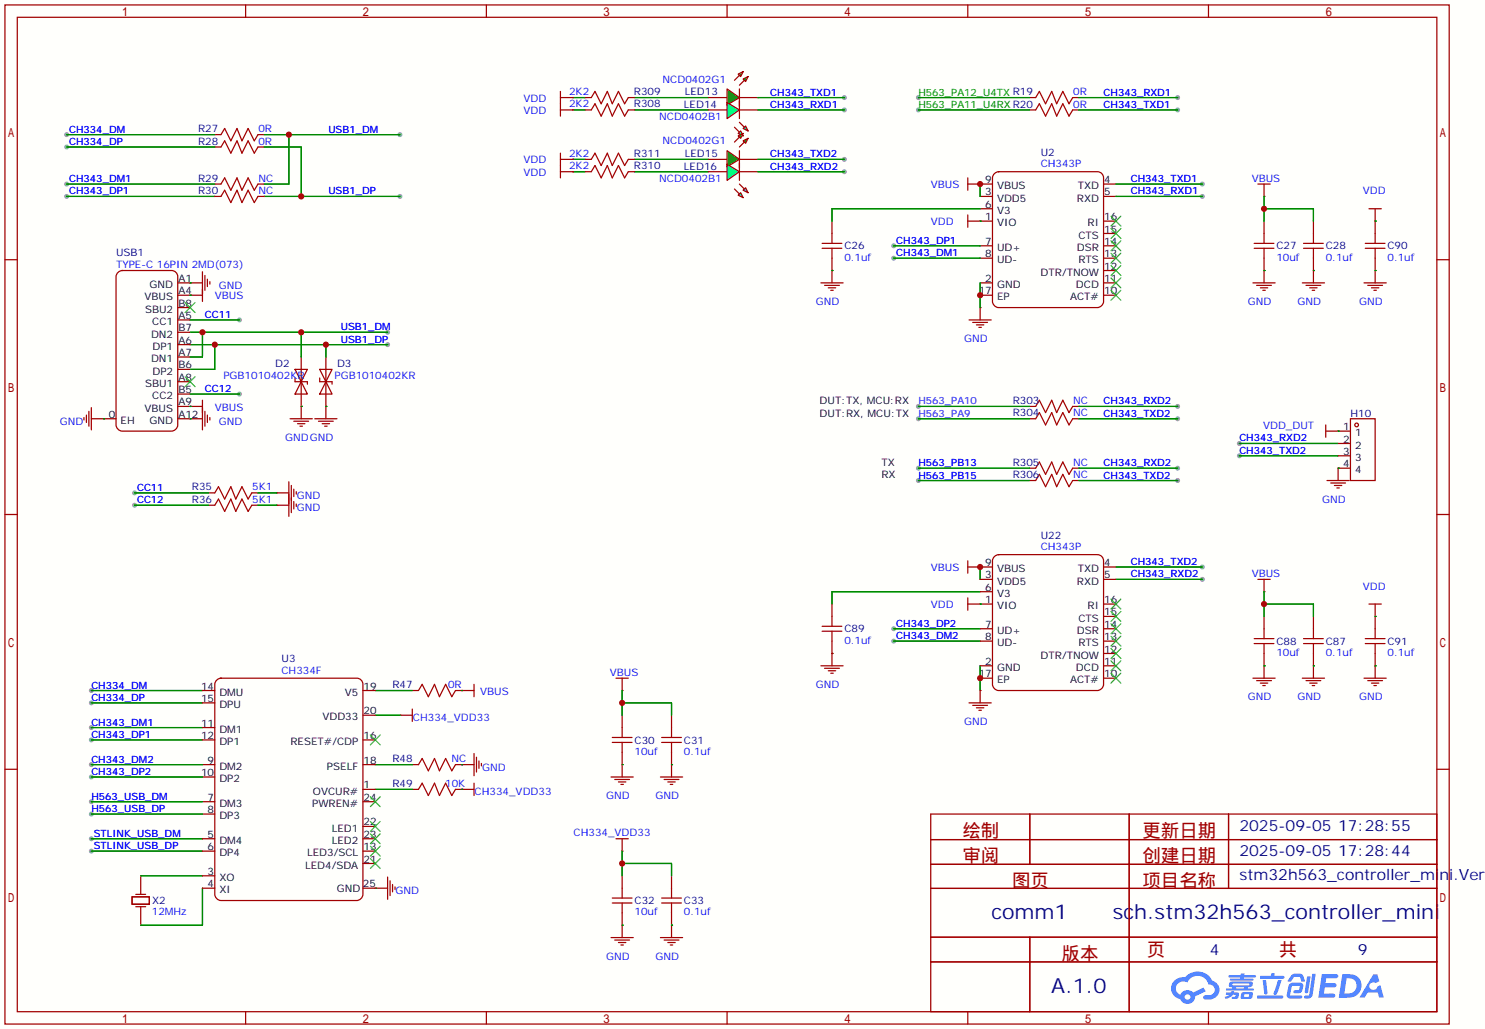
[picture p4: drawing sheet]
<svg xmlns="http://www.w3.org/2000/svg" width="306mm" height="212mm" viewBox="0 0 306 212" stroke-linecap="round" stroke-linejoin="round" font-family="sans-serif">
<path d="M0 0h305.6v211.6h-305.6z" fill="#fffffc"/>
<g fill="#999">
<circle cx="49.3" cy="65.8" r=".51"/>
<circle cx="49.3" cy="81" r=".51"/>
<circle cx="79.8" cy="70.9" r=".51"/>
<circle cx="79.8" cy="68.3" r=".51"/>
<circle cx="27.7" cy="103.9" r=".51"/>
<circle cx="27.7" cy="101.3" r=".51"/>
<circle cx="82.3" cy="40.4" r=".51"/>
<circle cx="82.3" cy="27.7" r=".51"/>
<circle cx="13.7" cy="37.8" r=".51"/>
<circle cx="13.7" cy="40.4" r=".51"/>
<circle cx="18.8" cy="142" r=".51"/>
<circle cx="18.8" cy="144.5" r=".51"/>
<circle cx="13.7" cy="27.7" r=".51"/>
<circle cx="13.7" cy="30.2" r=".51"/>
<circle cx="18.8" cy="149.6" r=".51"/>
<circle cx="18.8" cy="152.1" r=".51"/>
<circle cx="18.8" cy="175" r=".51"/>
<circle cx="18.8" cy="172.5" r=".51"/>
<circle cx="18.8" cy="164.8" r=".51"/>
<circle cx="18.8" cy="167.4" r=".51"/>
<circle cx="18.8" cy="157.2" r=".51"/>
<circle cx="18.8" cy="159.8" r=".51"/>
<circle cx="242.3" cy="20.1" r=".51"/>
<circle cx="242.3" cy="22.6" r=".51"/>
<circle cx="247.4" cy="40.4" r=".51"/>
<circle cx="247.4" cy="37.8" r=".51"/>
<circle cx="183.9" cy="53.1" r=".51"/>
<circle cx="183.9" cy="50.5" r=".51"/>
<circle cx="189" cy="20.1" r=".51"/>
<circle cx="189" cy="22.6" r=".51"/>
<circle cx="189" cy="83.6" r=".51"/>
<circle cx="189" cy="86.1" r=".51"/>
<circle cx="189" cy="96.3" r=".51"/>
<circle cx="189" cy="98.8" r=".51"/>
<circle cx="242.3" cy="83.6" r=".51"/>
<circle cx="242.3" cy="86.1" r=".51"/>
<circle cx="242.3" cy="96.3" r=".51"/>
<circle cx="242.3" cy="98.8" r=".51"/>
<circle cx="247.4" cy="119.1" r=".51"/>
<circle cx="247.4" cy="116.6" r=".51"/>
<circle cx="183.9" cy="131.8" r=".51"/>
<circle cx="183.9" cy="129.3" r=".51"/>
<circle cx="255" cy="91.2" r=".51"/>
<circle cx="255" cy="93.7" r=".51"/>
<circle cx="173.7" cy="22.6" r=".51"/>
<circle cx="173.7" cy="20.1" r=".51"/>
<circle cx="173.7" cy="35.3" r=".51"/>
<circle cx="173.7" cy="32.8" r=".51"/>
</g>
<g fill="none" stroke="#a10000" stroke-width=".25">
<path d="M1 1h297.2v209.6h-297.2zM3.6 3.6h292.1v204.4h-292.1zM50.5 1v2.6M100.1 1v2.6M149.6 1v2.6M199.1 1v2.6M248.7 1v2.6M1 53.4h2.6M295.7 53.4h2.5M1 105.8h2.6M295.7 105.8h2.5M1 158.2h2.6"/>
<path d="M295.7 158.2h2.5M50.5 208v2.6M100.1 208v2.6M149.6 208v2.6M199.1 208v2.6M248.7 208v2.6"/>
</g>
<g fill="#5487ff">
<path d="M272 200.3h2.7a.48 .48 0 0 1 .7 .4 .48 .48 0 0 1-.7 .4h-1.8l-.2 1.1h1.9a.43 .43 0 0 1 .4 .4 .43 .43 0 0 1-.5 .4h-1.9l-.2 1.3h1.7a.45 .45 0 0 1 .6 .2 .45 .45 0 0 1-.2 .6h-3.2z"/>
<path d="M282.6 200.3h.8l.4 1.5-.7 .3a.84 .84 0 0 0-1.2 .3 .84 .84 0 0 0 .3 1.1 .84 .84 0 0 0 1.1-.4l.1-.2 .6-.3 .7 2.5h-.9l-.3-1h-2.1l-.6 1h-1.1z"/>
<path d="M269 200.8h.7l-.5 3.1a.36 .36 0 0 1-.4 .3 .36 .36 0 0 1-.3-.3z"/>
<path d="M270 200.2h.7l-.6 4.3a1.13 1.13 0 0 1-1.8 .6l.2-.4h.8l.1-.2z"/>
<path d="M265.7 200.6l.6-.4h1a.77 .77 0 0 1 .9 .5l.3 1-.2 .2h-.5l-.3-.9-.2-.2-1 .1-.7 1-.6-.1v-.2z"/>
<path d="M265.3 202.4l.5-.3h1.7a.81 .81 0 0 1 .7 .5 .81 .81 0 0 1-.2 .8 .81 .81 0 0 1-.9 .8h-.7a.32 .32 0 0 1-.3-.3 .32 .32 0 0 1 .4-.3h.8l.2-.9-1.7 .1-.3 1.8 2.2 .1a.32 .32 0 0 1 .3 .4 .32 .32 0 0 1-.4 .2h-2.3l-.4-.3-.1-.5z"/>
<path d="M258.7 204.7h5a.33 .33 0 0 1 .4 .3 .33 .33 0 0 1-.4 .3h-4.9l-.1-.1z"/>
<path d="M263 201.5h.7l-.6 2a.98 .98 0 0 1-.8 1.1l-.2-.3z"/>
<path d="M259.8 201.6h.7l.3 2.5a.34 .34 0 0 1-.3 .4 .34 .34 0 0 1-.4-.3z"/>
<path d="M259.3 200.7h2.2l.2-.6h.6l-.1 .6h1.8a.32 .32 0 0 1 .3 .3 .32 .32 0 0 1-.4 .3h-4.5l-.1-.2z"/>
<path d="M252.3 204.1h.9l.1-.3h.7l-.1 .3h.9a.82 .82 0 0 1-.6 1.3h-.7v-.4l.7-.2v-.2l-.5-.1-.4 .5-1.1 .4-.2-.4 1-.5h-.8z"/>
<path d="M252.9 200.5h2.4l.1-.3h.7l-.1 .3h2.2l.3 .3-.3 .2h-2.2l-.1 .2h1.8l.2 .3-.2 .1h-4.5l-.1-.1v-.3h2l.1-.2h-2.3l-.1-.2z"/>
<path d="M276.2 200.3l-.7 4.9h1.6a2.5 2.5 0 0 0 3.1-2.5 2.5 2.5 0 0 0-3.1-2.4zM277.1 201.1a1.61 1.61 0 0 1 2 1.5 1.61 1.61 0 0 1-1.8 1.7h-.7z"/>
<path d="M253 202a.55 .55 0 0 0-.2 .8 .55 .55 0 0 0 .7 .2l.1 .3h-1.3v.3l5.5 .1 .2-.2-.2-.2h-1.2l.2-.3a.7 .7 0 0 0 .9-.3 .7 .7 0 0 0-.1-.8l-4.1-.1zM253.6 202.3l3.3-.1 .2 .1-.2 .3h-3.2zM254.3 203h1.7l-.1 .3h-1.5z"/>
<path d="M255.5 204.2a1.05 1.05 0 0 0-.1 1.2 2.91 2.91 0 0 0 2.2-.2 .98 .98 0 0 0 0-1.2h-1.6zM256.1 204.5l.8-.1 .1 .1v.3l-.2 .2-.8-.1z"/>
<path d="M241.7 201.6a2.23 2.23 0 0 0-.6 2.3 2.23 2.23 0 0 0 1.8 1.6 1.58 1.58 0 0 0 1.7 .9 1.58 1.58 0 0 0 1.3-1.5l2.2-1.1-.5-.7-2.1 1a1.65 1.65 0 0 0-2.6 .4 1.45 1.45 0 0 1-.8-1.9 1.45 1.45 0 0 1 2-.7l.2 .1a2.3 2.3 0 0 1 2.3-1.3 2.3 2.3 0 0 1 2.1 1.7 1.12 1.12 0 0 1 1.3 1 1.12 1.12 0 0 1-1.2 1.2h-.7a.45 .45 0 0 0-.5 .4 .45 .45 0 0 0 .4 .5 2.21 2.21 0 0 0 2.2-.5 2.21 2.21 0 0 0 .5-2.3 2.13 2.13 0 0 0-1.3-1.1 3.3 3.3 0 0 0-5.5-.7l-1.2 .1zM243.8 205a.57 .57 0 0 1 1.1 0 .57 .57 0 0 1-1.1 0z"/>
</g>
<g fill="none" stroke="#a10000" stroke-width=".25">
<path d="M152.1 18.3v3.5M44.2 37.8h1.3l.7-1.2 1.3 2.5 1.3-2.5 1 2.5 1.3-2.5 1.2 2.5 .8-1.3h1.3M44.2 27.7h1.3l.7-1.3 1.3 2.6 1.3-2.6 1 2.6 1.3-2.6 1.2 2.6 .8-1.3h1.3M44.2 30.2h1.3l.7-1.2 1.3 2.5 1.3-2.5 1 2.5 1.3-2.5 1.2 2.5 .8-1.3h1.3M145.8 20.1h3.8M152.1 20.1h3.9M199.1 37.8h5.1M199.1 36.6v2.5M201.7 37.8h.1M204.5 35.8l.3-.2 .7-.3h20.3a1.27 1.27 0 0 1 1.3 1.3v25.4a1.35 1.35 0 0 1-1.3 1.2h-20.3a1.35 1.35 0 0 1-1.3-1.2v-25.4zM211.8 22.6h1.3l.8-1.3 1.2 2.6 1.3-2.6 1 2.6 1.3-2.6 1.3 2.6 .7-1.3h1.3M211.8 20.1h1.3l.8-1.3 1.2 2.5 1.3-2.5 1 2.5 1.3-2.5 1.3 2.5 .7-1.2h1.3"/>
<path d="M227.1 37.8h2.5M258.8 37.8h2.6M260.1 37.8v2.6M24.2 56.1l.3-.2 .6-.3h10.2a1.27 1.27 0 0 1 1.3 1.3v30.5a1.35 1.35 0 0 1-1.3 1.2h-10.2a1.35 1.35 0 0 1-1.2-1.2v-30.5zM36.6 58.2h5.1M39.1 58.2h.1M41.7 55.9v6.1M42.2 56.6v3.1M42.7 57.4v1.5M43.2 57.9v.5M44.2 40.4h1.3l.7-1.3 1.3 2.6 1.3-2.6 1 2.6 1.3-2.6 1.2 2.6 .8-1.3h1.3M168.9 58.2h4.6"/>
<path d="M169.2 51.1h4M169.2 50h4M169.7 58.7h3M170.4 59.2h1.6M170.9 59.7h.5M171.2 55.6h.1M171.2 45.5v4.5M171.2 51.1v7.1M201.7 58.2h2.5M201.7 40.4h2.5M201.7 50.5h2.5M201.7 53.1h2.5"/>
<path d="M201.7 45.5h2.5M201.7 42.9h2.5M227.1 58.2h2.5M227.1 40.4h2.5M227.1 50.5h2.5M227.1 53.1h2.5M227.1 55.6h2.5M227.1 48h2.5M227.1 45.5h2.5M257.8 58.2h4.6M258.1 51.1h4M258.1 50h4"/>
<path d="M258.6 58.7h3M259.3 59.2h1.6M259.8 59.7h.5M260.1 40.4h.1M260.1 55.6h.1M260.1 45.5v4.5M260.1 51.1v7.1M268 58.2h4.5M268.2 51.1h4.1M268.2 50h4.1M268.7 58.7h3.1M269.5 59.2h1.5"/>
<path d="M270 59.7h.5M270.3 55.6h.1M270.3 45.5v4.5M270.3 51.1v7.1M36.6 60.7h5.1M36.6 65.8h2.5M36.6 78.5h2.5M36.6 75.9h2.5M36.6 73.4h2.5M36.6 70.9h2.5M36.6 68.3h2.5M36.6 63.2h2.5"/>
<path d="M39.1 60.7h.1M60.7 75.9h2.5l-1.2 2.6zM60.7 77.7v.8h2.5v.5M62 78.5l1.2 2.5h-2.5zM62 73.4v12.7M65.8 75.9h2.5l-1.2 2.6zM65.8 77.7v.8h2.5v.5M67.1 78.5l1.2 2.5h-2.5zM67.1 73.4v12.7M199.4 65.8h4.6M200.2 66.3h3M200.9 66.8h1.5"/>
<path d="M201.4 67.3h.5M201.7 63.2h.1M201.7 60.7h2.5M201.7 63.2v2.6M227.1 60.7h2.5M17.3 85.9v.5M17.8 85.3v1.6M18.3 84.6v3M18.8 86.1h5.1M18.8 83.8v4.6M21.3 86.1h.1M36.6 86.1h5.1"/>
<path d="M36.6 83.6h5.1M36.6 81h2.5M39.1 86.1h.1M39.1 83.6h.1M41.7 82.3v6.1M42.2 84.6v3M42.7 85.3v1.6M43.2 85.9v.5M59.4 99.1v7.1M59.7 86.1h4.6M59.9 99.8v5.6M60.5 86.6h3"/>
<path d="M61.2 87.1h1.5M61.7 87.6h.5M62 83.6h.1M64.8 86.1h4.5M65.5 86.6h3.1M66.3 87.1h1.5M66.8 87.6h.5M67.1 83.6h.1M211.8 86.1h1.3l.8-1.3 1.2 2.6 1.3-2.6 1 2.6 1.3-2.6 1.3 2.6 .7-1.3h1.3M211.8 83.6h1.3l.8-1.3 1.2 2.5 1.3-2.5 1 2.5 1.3-2.5 1.3 2.5 .7-1.2h1.3M211.8 96.3h1.3l.8-1.3 1.2 2.5 1.3-2.5 1 2.5 1.3-2.5 1.3 2.5 .7-1.2h1.3M211.8 98.8h1.3l.8-1.3 1.2 2.6 1.3-2.6 1 2.6 1.3-2.6 1.3 2.6 .7-1.3h1.3"/>
<path d="M272.8 88.6h2.5M272.8 87.4v2.5M273 98.8h4.6M273.8 99.3h3.1M274.6 99.8h1.5M275.3 96.3h.1M275.3 88.6h.1M275.3 96.3v2.5M42.9 103.9h1.3l.8-1.3 1.2 2.6 1.3-2.6 1 2.6 1.3-2.6 1.3 2.6 .7-1.3h1.3M42.9 101.3h1.3l.8-1.2 1.2 2.5 1.3-2.5 1 2.5 1.3-2.5 1.3 2.5 .7-1.3h1.3M56.9 103.9h.1M56.9 101.3h.1"/>
<path d="M56.9 103.9h2.5M56.9 101.3h2.5M60.5 100.6v1.5M60.5 103.1v1.5M61 101.1v.5M61 103.6v.5M199.1 115.3v2.6M199.1 116.6h5.1M201.7 116.6h.1M201.7 119.1h2.5M204.5 114.6l.3-.3 .7-.3h20.3a1.27 1.27 0 0 1 1.3 1.3v25.4a1.35 1.35 0 0 1-1.3 1.3h-20.3a1.35 1.35 0 0 1-1.3-1.3v-25.4zM227.1 119.1h2.5"/>
<path d="M227.1 116.6h2.5M258.8 119.1h2.6M260.1 119.1v2.6M275.1 100.3h.5M44.5 140l.3-.3 .7-.3h27.9a1.27 1.27 0 0 1 1.3 1.3v43.2a1.35 1.35 0 0 1-1.3 1.3h-27.9a1.35 1.35 0 0 1-1.3-1.3v-43.2zM126.7 139.4h2.6M128 139.4v2.6M168.9 136.9h4.6M169.2 129.8h4M169.2 128.8h4M169.7 137.4h3M170.4 137.9h1.6"/>
<path d="M170.9 138.4h.5M171.2 134.4h.1M171.2 124.2v4.6M171.2 129.8v7.1M201.7 139.4h2.5M201.7 129.3h2.5M201.7 131.8h2.5M201.7 136.9h2.5M201.7 124.2h2.5M201.7 121.7h2.5M227.1 139.4h2.5M227.1 129.3h2.5"/>
<path d="M227.1 131.8h2.5M227.1 136.9h2.5M227.1 134.4h2.5M227.1 126.7h2.5M227.1 124.2h2.5M257.8 139.4h4.6M258.1 132.3h4M258.1 131.3h4M258.6 140h3M260.1 121.7h.1M260.1 136.9h.1M260.1 126.7v4.6"/>
<path d="M260.1 132.3v7.1M268 139.4h4.5M268.2 132.3h4.1M268.2 131.3h4.1M268.7 140h3.1M270.3 136.9h.1M270.3 126.7v4.6M270.3 132.3v7.1M41.7 142h2.5M41.7 159.8h2.5M41.7 157.2h2.5M41.7 144.5h2.5"/>
<path d="M41.7 149.6h2.5M41.7 152.1h2.5M74.7 142h2.5M74.7 147.1h2.5M74.7 157.2h2.5M74.7 152.1h2.5M82.3 147.1h.1M82.3 147.1h2.5M84.8 142h1.3l.8-1.3 1.2 2.6 1.3-2.6 1 2.6 1.3-2.6 1.3 2.6 .7-1.3h3.8M84.8 145.8v2.5M84.8 157.2h1.3l.8-1.2 1.2 2.5 1.3-2.5 1 2.5 1.3-2.5 1.3 2.5 .7-1.3h3.8M95 142h.1"/>
<path d="M95 157.2h.1M97.5 140.7v2.6M97.5 154.9v4.6M98 155.7v3.1M98.6 156.5v1.5M99.1 157v.5M125.7 159.8h4.6M126 152.7h4M126 151.6h4M128 157.2h.1M128 142h.1M128 147.1v4.5"/>
<path d="M128 152.7v7.1M135.9 159.8h4.6M136.1 152.7h4.1M136.1 151.6h4.1M138.2 157.2h.1M138.2 147.1v4.5M138.2 152.7v7.1M199.4 144.5h4.6M200.2 145h3M200.9 145.5h1.5M201.4 146.1h.5M201.7 142h.1"/>
<path d="M201.7 142v2.5M259.3 140.5h1.6M259.8 141h.5M269.5 140.5h1.5M270 141h.5M41.7 167.4h2.5M41.7 172.5h2.5M41.7 175h2.5M41.7 164.8h2.5M74.7 172.5h2.5M74.7 162.3h2.5M74.7 175h2.5"/>
<path d="M74.7 164.8h2.5M74.7 177.5h2.5M74.7 169.9h2.5M84.8 162.3h1.3l.8-1.3 1.2 2.6 1.3-2.6 1 2.6 1.3-2.6 1.3 2.6 .7-1.3h3.8M95 162.3h.1M97.5 161v2.6M126.5 160.3h3M126.7 172.5h2.6M127.3 160.8h1.5M127.8 161.3h.5M128 175h.1M128 172.5v2.5"/>
<path d="M136.7 160.3h3M137.4 160.8h1.5M137.9 161.3h.5M191.5 167.4h104.2v40.6h-104.2zM191.5 172.6h104.2M191.5 177.7h104.2M211.9 167.4v10.3M232.3 167.4v40.6M252.8 167.4v15.3M27.2 184.4h3.5v1.5h-3.5zM27.9 183.9h2.1M27.9 186.4h2.1"/>
<path d="M29 180.1v3.8M29 186.4v3.8M41.7 182.6h2.5M41.7 180.1h2.5M74.7 182.6h5.1M77.2 182.6h.1M79.8 180.3v4.6M80.3 181.1v3.1M80.8 181.9v1.5M81.3 182.4v.5M125.7 192.8h4.6M126 185.7h4"/>
<path d="M126 184.7h4M126.5 193.3h3M127.3 193.8h1.5M127.8 194.3h.5M128 190.2h.1M128 180.1v4.6M128 185.7v7.1M135.9 192.8h4.6M136.1 185.7h4.1M136.1 184.7h4.1M136.7 193.3h3M137.4 193.8h1.5"/>
<path d="M137.9 194.3h.5M138.2 190.2h.1M138.2 180.1v4.6M138.2 185.7v7.1M191.5 182.7h104.2M191.5 192.7h104.2M191.5 197.8h104.2M211.9 192.7v15.3"/>
</g>
<g fill="none" stroke="#008700" stroke-width=".25">
<path d="M13.7 30.2h30.5M13.7 27.7h30.5M13.7 37.8h30.5M54.4 30.2h7.6v10.2M54.4 27.7h27.9M59.4 27.7v10.1h-5M117.9 20.1h2.5M117.9 22.6h2.5M130.6 20.1h15.2M130.6 22.6h15.2M189 20.1h22.8M189 22.6h22.8"/>
<path d="M201.7 37.8v2.6M222 20.1h20.3M222 22.6h20.3M229.6 37.8h17.8M13.7 40.4h30.5M39.1 58.2h.1M54.4 40.4h27.9M171.2 55.6h.1M183.9 53.1h17.8M183.9 50.5h17.8M201.7 42.9h-30.5v2.6M201.7 58.2v5"/>
<path d="M229.6 40.4h17.8M260.1 55.6h.1M260.1 40.4v5.1M260.1 42.9h10.2v2.6M270.3 55.6h.1M39.1 60.7h.1M39.1 65.8h10.2M39.1 70.9h40.7M39.1 68.3h40.7M41.7 68.3v5.1h-2.6M44.2 70.9v5h-5.1M62 68.3v5.1"/>
<path d="M67.1 70.9v2.5M21.3 86.1h.1M39.1 86.1h.1M39.1 83.6h.1M39.1 81h10.2M62 83.6h.1M67.1 83.6h.1M189 83.6h22.8M189 86.1h22.8M189 96.3h22.8M189 98.8h22.8M222 83.6h20.3"/>
<path d="M222 86.1h20.3M222 96.3h20.3M222 98.8h20.3M255 91.2h20.3M255 93.7h20.3M27.7 103.9h15.2M27.7 101.3h15.2M53.1 103.9h3.8M53.1 101.3h3.8M201.7 116.6v2.5M229.6 119.1h17.8M229.6 116.6h17.8"/>
<path d="M171.2 134.4h.1M183.9 131.8h17.8M183.9 129.3h17.8M201.7 136.9v5.1M201.7 121.7h-30.5v2.5M260.1 136.9h.1M260.1 121.7v5M260.1 124.2h10.2v2.5M270.3 136.9h.1M18.8 142h22.9M18.8 144.5h22.9M18.8 157.2h22.9"/>
<path d="M18.8 149.6h22.9M18.8 152.1h22.9M18.8 159.8h22.9M77.2 142h7.6M77.2 147.1h5.1M77.2 157.2h7.6M95 142h.1M95 157.2h.1M128 157.2h.1M128 144.5h10.2v2.6M128 142v5.1M138.2 157.2h.1"/>
<path d="M18.8 175h22.9M18.8 172.5h22.9M18.8 164.8h22.9M18.8 167.4h22.9M77.2 162.3h7.6M95 162.3h.1M128 175v5.1M128 177.5h10.2v2.6M29 180.1h12.7M41.7 182.6v7.6h-12.7M77.2 182.6h.1M128 190.2h.1"/>
<path d="M138.2 190.2h.1"/>
</g>
<g fill="none" stroke="#3c3" stroke-width=".25">
<path d="M228.6 59.7l2 2M228.6 57.2l2 2M228.6 54.6l2 2M228.6 52.1l2 2M228.6 49.5l2 2.1M228.6 47l2 2M228.6 44.4l2 2.1M230.6 59.7l-2 2M230.6 57.2l-2 2M230.6 54.6l-2 2M230.6 52.1l-2 2M230.6 49.5l-2 2.1"/>
<path d="M230.6 47l-2 2M230.6 44.4l-2 2.1M38.1 77.5l2 2M38.1 62.2l2 2.1M40.1 77.5l-2 2M40.1 62.2l-2 2.1M228.6 138.4l2 2.1M228.6 135.9l2 2M228.6 133.4l2 2M228.6 130.8l2 2M228.6 128.3l2 2M228.6 125.7l2 2.1"/>
<path d="M228.6 123.2l2 2M230.6 138.4l-2 2.1M230.6 135.9l-2 2M230.6 133.4l-2 2M230.6 130.8l-2 2M230.6 128.3l-2 2M230.6 125.7l-2 2.1M230.6 123.2l-2 2M76.2 151.1l2 2.1M78.2 151.1l-2 2.1M76.2 174l2 2M76.2 176.5l2 2.1"/>
<path d="M76.2 171.5l2 2M76.2 168.9l2 2M76.2 163.8l2 2.1M78.2 174l-2 2M78.2 176.5l-2 2.1M78.2 171.5l-2 2M78.2 168.9l-2 2M78.2 163.8l-2 2.1"/>
</g>
<g fill="#0f0" stroke="#a10000" stroke-width=".25">
<path d="M149.6 18.3l2.5 1.8-2.5 1.5z"/>
<path d="M151.9 15.2l1-.5-.5 1z"/>
<path d="M152.9 16.3l1-.6-.5 1.1z"/>
</g>
<path d="M152.1 15.5l-1 1M153.2 16.5l-1.1 1M145.8 22.6h3.8M152.1 22.6h3.9M152.1 20.8v3.6" fill="none" stroke="#a10000" stroke-width=".25"/>
<g fill="#0ff" stroke="#a10000" stroke-width=".25">
<path d="M149.6 21.1l2.5 1.5-2.5 1.8z"/>
<path d="M151.9 27.4l.5-.5 .5 1z"/>
<path d="M152.9 26.4l.5-.5 .5 1z"/>
</g>
<path d="M120.4 22.6h1.3l.7-1.3 1.3 2.6 1.3-2.6 1 2.6 1.3-2.6 1.2 2.6 .8-1.3h1.3M120.4 20.1h1.3l.7-1.3 1.3 2.5 1.3-2.5 1 2.5 1.3-2.5 1.2 2.5 .8-1.2h1.3M145.8 32.8h3.8M151.1 26.2l1 1M152.1 25.1l1.1 1.1M152.1 32.8h3.9M152.1 31v3.5" fill="none" stroke="#a10000" stroke-width=".25"/>
<path d="M117.9 35.3h2.5M117.9 32.8h2.5M130.6 35.3h15.2M130.6 32.8h15.2M156 22.6h17.7M156 20.1h17.7" fill="none" stroke="#008700" stroke-width=".25"/>
<g fill="#0f0" stroke="#a10000" stroke-width=".25">
<path d="M149.6 31l2.5 1.8-2.5 1.5z"/>
<path d="M151.9 27.9l1-.5-.5 1z"/>
<path d="M152.9 29l1-.6-.5 1.1z"/>
</g>
<path d="M145.8 35.3h3.8M152.1 28.2l-1 1M152.1 35.3h3.9M152.1 33.5v3.6M153.2 29.2l-1.1 1" fill="none" stroke="#a10000" stroke-width=".25"/>
<g fill="#0ff" stroke="#a10000" stroke-width=".25">
<path d="M149.6 33.8l2.5 1.5-2.5 1.8z"/>
<path d="M151.9 40.1l.5-.5 .5 1z"/>
<path d="M152.9 39.1l.5-.5 .5 1z"/>
</g>
<g fill="none" stroke="#a10000" stroke-width=".25">
<path d="M115.3 18.8v5.1M115.3 35.3h2.6M115.3 32.8h2.6M115.3 20.1h2.6M115.3 31.5v5.1M115.3 22.6h2.6M117.9 20.1h.1M117.9 22.6h.1M117.9 32.8h.1M117.9 35.3h.1M120.4 35.3h1.3l.7-1.3 1.3 2.6 1.3-2.6 1 2.6 1.3-2.6 1.2 2.6 .8-1.3h1.3M120.4 32.8h1.3l.7-1.3 1.3 2.5 1.3-2.5 1 2.5 1.3-2.5 1.2 2.5 .8-1.2h1.3"/>
<path d="M151.1 38.9l1 1M152.1 37.8l1.1 1.1M199.1 45.5h2.6M199.1 44.2v2.5M201.7 45.5h.1M280.7 58.2h4.5M280.9 51.1h4.1M280.9 50h4.1M281.4 58.7h3.1M281.7 42.9h2.5M282.2 59.2h1.5M282.7 59.7h.5"/>
<path d="M283 55.6h.1M283 45.5h.1M283 42.9v7.1M283 51.1v7.1M275.3 88.6h2.6M275.3 91.2h2.6M275.3 93.7h2.6M275.3 96.3h2.6M277.9 86.1h5.1v12.7h-5.1zM199.1 122.9v2.6M199.1 124.2h2.6M201.7 124.2h.1"/>
<path d="M280.7 139.4h4.5M280.9 132.3h4.1M280.9 131.3h4.1M281.4 140h3.1M281.7 124.2h2.5M283 136.9h.1M283 126.7h.1M283 124.2v7.1M283 132.3v7.1M282.2 140.5h1.5M282.7 141h.5"/>
<circle cx="279.1" cy="87.4" r=".38"/>
</g>
<path d="M156 35.3h17.7M156 32.8h17.7M201.7 45.5h.1M283 55.6h.1M283 45.5h.1M275.3 96.3h.1M275.3 88.6h.1M201.7 124.2h.1M283 136.9h.1M283 126.7h.1" fill="none" stroke="#008700" stroke-width=".25"/>
<g fill="#c00">
<circle cx="67.1" cy="70.9" r=".63"/>
<circle cx="44.2" cy="70.9" r=".63"/>
<circle cx="62" cy="68.3" r=".63"/>
<circle cx="41.7" cy="68.3" r=".63"/>
<circle cx="62" cy="40.4" r=".63"/>
<circle cx="59.4" cy="27.7" r=".63"/>
<circle cx="260.1" cy="42.9" r=".63"/>
<circle cx="128" cy="144.5" r=".63"/>
<circle cx="128" cy="177.5" r=".63"/>
<circle cx="201.7" cy="60.7" r=".63"/>
<circle cx="201.7" cy="37.8" r=".63"/>
<circle cx="260.1" cy="124.2" r=".63"/>
<circle cx="201.7" cy="139.4" r=".63"/>
<circle cx="201.7" cy="116.6" r=".63"/>
</g>
<g font-size="4.2" fill="#000080">
<text x="204" y="189">comm1</text>
<text x="229" y="189">sch.stm32h563_controller_mini</text>
<text x="216.3" y="204.2">A.1.0</text>
</g>
<g font-size="3.8" fill="#a00000">
<text x="198" y="172.2">绘制</text>
<text x="235.1" y="172.2">更新日期</text>
<text x="198" y="177.3">审阅</text>
<text x="235.1" y="177.3">创建日期</text>
<text x="208.2" y="182.4">图页</text>
<text x="235.1" y="182.4">项目名称</text>
<text x="218.4" y="197.4">版本</text>
<text x="236" y="196.6">页</text>
<text x="263.1" y="196.6">共</text>
</g>
<g font-size="3.2" fill="#000080">
<text x="255" y="170.9">2025-09-05</text>
<text x="275.3" y="170.9">17:28:55</text>
<text x="255" y="176">2025-09-05</text>
<text x="275.3" y="176">17:28:44</text>
<text x="255" y="181">stm32h563_controller_mini.Ver.</text>
<text x="248.9" y="196.3">4</text>
<text x="279.4" y="196.3">9</text>
</g>
<g font-size="2.1" fill="#00f">
<text x="136.3" y="17">NCD0402G1</text>
<text x="107.7" y="20.9">VDD</text>
<text x="107.7" y="23.5">VDD</text>
<text x="117.1" y="22.1">2K2</text>
<text x="117.1" y="19.5">2K2</text>
<text x="158.5" y="22.2">CH343_RXD1</text>
<text x="158.5" y="19.7">CH343_TXD1</text>
<text x="220.8" y="22.1">0R</text>
<text x="220.8" y="19.6">0R</text>
<text x="227.1" y="19.7">CH343_RXD1</text>
<text x="227.1" y="22.2">CH343_TXD1</text>
<text x="14.2" y="27.3">CH334_DM</text>
<text x="14.2" y="29.8">CH334_DP</text>
<text x="53.2" y="27.2">0R</text>
<text x="53.2" y="29.7">0R</text>
<text x="67.6" y="27.3">USB1_DM</text>
<text x="135.6" y="24.7">NCD0402B1</text>
<text x="136.3" y="29.7">NCD0402G1</text>
<text x="107.7" y="33.6">VDD</text>
<text x="117.1" y="34.8">2K2</text>
<text x="117.1" y="32.2">2K2</text>
<text x="158.5" y="34.9">CH343_RXD2</text>
<text x="158.5" y="32.4">CH343_TXD2</text>
<text x="214.1" y="34.3">CH343P</text>
<text x="14.2" y="37.4">CH343_DM1</text>
<text x="14.2" y="40">CH343_DP1</text>
<text x="53.2" y="37.3">NC</text>
<text x="53.2" y="39.9">NC</text>
<text x="67.6" y="40">USB1_DP</text>
<text x="107.7" y="36.2">VDD</text>
<text x="135.6" y="37.4">NCD0402B1</text>
<text x="191.5" y="38.7">VBUS</text>
<text x="232.7" y="40">CH343_RXD1</text>
<text x="232.7" y="37.4">CH343_TXD1</text>
<text x="257.6" y="37.4">VBUS</text>
<text x="280.4" y="40">VDD</text>
<text x="191.5" y="46.3">VDD</text>
<text x="173.7" y="53.6">0.1uf</text>
<text x="184.4" y="52.7">CH343_DM1</text>
<text x="184.4" y="50.1">CH343_DP1</text>
<text x="262.6" y="53.6">10uf</text>
<text x="272.8" y="53.6">0.1uf</text>
<text x="285.5" y="53.6">0.1uf</text>
<text x="23.9" y="55.2">TYPE-C 16PIN 2MD(073)</text>
<text x="45.1" y="59.4">GND</text>
<text x="42.2" y="65.4">CC11</text>
<text x="44.2" y="61.6">VBUS</text>
<text x="167.9" y="62.7">GND</text>
<text x="256.8" y="62.7">GND</text>
<text x="267" y="62.7">GND</text>
<text x="279.7" y="62.7">GND</text>
<text x="70.1" y="70.5">USB1_DP</text>
<text x="70.1" y="67.9">USB1_DM</text>
<text x="198.4" y="70.4">GND</text>
<text x="46" y="77.9">PGB1010402KR</text>
<text x="68.8" y="77.9">PGB1010402KR</text>
<text x="42.2" y="80.6">CC12</text>
<text x="220.8" y="83.1">NC</text>
<text x="227.1" y="83.2">CH343_RXD2</text>
<text x="12.3" y="87.3">GND</text>
<text x="44.2" y="84.4">VBUS</text>
<text x="45.1" y="87.4">GND</text>
<text x="220.8" y="85.6">NC</text>
<text x="227.1" y="85.7">CH343_TXD2</text>
<text x="259.9" y="88.2">VDD_DUT</text>
<text x="58.7" y="90.7">GNDGND</text>
<text x="189" y="95.9">H563_PB13</text>
<text x="220.8" y="95.8">NC</text>
<text x="227.1" y="95.9">CH343_RXD2</text>
<text x="255" y="90.8">CH343_RXD2</text>
<text x="255" y="93.3">CH343_TXD2</text>
<text x="28.2" y="100.9">CC11</text>
<text x="51.9" y="100.8">5K1</text>
<text x="189" y="98.4">H563_PB15</text>
<text x="220.8" y="98.3">NC</text>
<text x="227.1" y="98.4">CH343_TXD2</text>
<text x="28.2" y="103.5">CC12</text>
<text x="51.9" y="103.4">5K1</text>
<text x="61.1" y="105.1">GND</text>
<text x="61.1" y="102.6">GND</text>
<text x="272" y="103.4">GND</text>
<text x="214.1" y="113.1">CH343P</text>
<text x="191.5" y="117.4">VBUS</text>
<text x="232.7" y="118.7">CH343_RXD2</text>
<text x="232.7" y="116.2">CH343_TXD2</text>
<text x="257.6" y="118.7">VBUS</text>
<text x="191.5" y="125.1">VDD</text>
<text x="280.4" y="121.2">VDD</text>
<text x="184.4" y="131.4">CH343_DM2</text>
<text x="184.4" y="128.9">CH343_DP2</text>
<text x="173.7" y="132.3">0.1uf</text>
<text x="262.6" y="134.8">10uf</text>
<text x="272.8" y="134.8">0.1uf</text>
<text x="285.5" y="134.8">0.1uf</text>
<text x="18.8" y="141.6">CH334_DM</text>
<text x="57.9" y="138.5">CH334F</text>
<text x="92.2" y="141.5">0R</text>
<text x="98.8" y="142.8">VBUS</text>
<text x="125.5" y="139">VBUS</text>
<text x="167.9" y="141.5">GND</text>
<text x="18.8" y="144.1">CH334_DP</text>
<text x="18.8" y="149.2">CH343_DM1</text>
<text x="85" y="148.3">CH334_VDD33</text>
<text x="198.4" y="149.1">GND</text>
<text x="256.8" y="144">GND</text>
<text x="267" y="144">GND</text>
<text x="279.7" y="144">GND</text>
<text x="18.8" y="151.7">CH343_DP1</text>
<text x="130.6" y="155.2">10uf</text>
<text x="140.7" y="155.2">0.1uf</text>
<text x="18.8" y="156.8">CH343_DM2</text>
<text x="18.8" y="159.4">CH343_DP2</text>
<text x="91.6" y="161.8">10K</text>
<text x="92.9" y="156.7">NC</text>
<text x="99.2" y="158.5">GND</text>
<text x="18.8" y="164.4">H563_USB_DM</text>
<text x="18.8" y="167">H563_USB_DP</text>
<text x="97.7" y="163.5">CH334_VDD33</text>
<text x="124.7" y="164.3">GND</text>
<text x="134.9" y="164.3">GND</text>
<text x="19.3" y="172.1">STLINK_USB_DM</text>
<text x="118" y="171.9">CH334_VDD33</text>
<text x="19.3" y="174.6">STLINK_USB_DP</text>
<text x="81.4" y="183.9">GND</text>
<text x="31.2" y="188.2">12MHz</text>
<text x="130.6" y="188.2">10uf</text>
<text x="140.7" y="188.2">0.1uf</text>
<text x="124.7" y="197.4">GND</text>
<text x="134.9" y="197.4">GND</text>
</g>
<g font-size="2.1" fill="#000080">
<text x="130.4" y="22.1">R308</text>
<text x="130.4" y="19.5">R309</text>
<text x="140.7" y="22.2">LED14</text>
<text x="140.9" y="19.5">LED13</text>
<text x="40.8" y="27.2">R27</text>
<text x="40.8" y="29.7">R28</text>
<text x="130.4" y="34.8">R310</text>
<text x="130.4" y="32.2">R311</text>
<text x="140.7" y="34.9">LED16</text>
<text x="140.9" y="32.2">LED15</text>
<text x="214.1" y="32.1">U2</text>
<text x="40.8" y="37.3">R29</text>
<text x="40.8" y="39.9">R30</text>
<text x="23.9" y="52.7">USB1</text>
<text x="173.7" y="51.3">C26</text>
<text x="262.6" y="51.3">C27</text>
<text x="272.8" y="51.3">C28</text>
<text x="285.5" y="51.3">C90</text>
<text x="56.6" y="75.4">D2</text>
<text x="69.3" y="75.4">D3</text>
<text x="208.4" y="83.1">R303</text>
<text x="208.4" y="85.6">R304</text>
<text x="277.9" y="85.7">H10</text>
<text x="208.4" y="95.8">R305</text>
<text x="39.5" y="100.8">R35</text>
<text x="208.4" y="98.3">R306</text>
<text x="39.5" y="103.4">R36</text>
<text x="214.1" y="110.8">U22</text>
<text x="173.7" y="130">C89</text>
<text x="57.9" y="136.2">U3</text>
<text x="262.6" y="132.6">C88</text>
<text x="272.8" y="132.6">C87</text>
<text x="285.5" y="132.6">C91</text>
<text x="80.7" y="141.5">R47</text>
<text x="130.6" y="152.9">C30</text>
<text x="140.7" y="152.9">C31</text>
<text x="80.7" y="161.8">R49</text>
<text x="80.7" y="156.7">R48</text>
<text x="31.3" y="185.9">X2</text>
<text x="130.6" y="185.9">C32</text>
<text x="140.7" y="185.9">C33</text>
</g>
<g font-size="2.1" fill="#393">
<text x="189" y="19.7">H563_PA12_U4TX R19</text>
<text x="189" y="22.2">H563_PA11_U4RX R20</text>
</g>
<g font-size="2.1">
<text x="202.7" y="37.7">9</text>
<text x="202.7" y="40.2">3</text>
<text x="205.2" y="38.9">VBUS</text>
<text x="205.2" y="41.5">VDD5</text>
<text x="221.6" y="41.5">RXD</text>
<text x="221.8" y="38.9">TXD</text>
<text x="227.2" y="37.7">4</text>
<text x="227.2" y="40.2">5</text>
<text x="202.7" y="42.7">6</text>
<text x="202.7" y="45.3">1</text>
<text x="205.2" y="44">V3</text>
<text x="205.2" y="46.5">VIO</text>
<text x="223.8" y="46.5">RI</text>
<text x="227.2" y="47.8">15</text>
<text x="227.2" y="45.3">16</text>
<text x="202.7" y="50.4">7</text>
<text x="202.7" y="52.9">8</text>
<text x="205.2" y="51.6">UD+</text>
<text x="221.6" y="51.6">DSR</text>
<text x="221.9" y="49.1">CTS</text>
<text x="227.2" y="52.9">13</text>
<text x="227.2" y="50.4">14</text>
<text x="30.8" y="59.2">GND</text>
<text x="36.7" y="58">A1</text>
<text x="202.7" y="58">2</text>
<text x="205.2" y="54.2">UD-</text>
<text x="205.2" y="59.2">GND</text>
<text x="214.1" y="56.7">DTR/TNOW</text>
<text x="221.4" y="59.2">DCD</text>
<text x="221.9" y="54.2">RTS</text>
<text x="227.2" y="58">11</text>
<text x="227.2" y="55.4">12</text>
<text x="29.7" y="61.8">VBUS</text>
<text x="29.8" y="64.3">SBU2</text>
<text x="36.7" y="60.5">A4</text>
<text x="36.7" y="65.6">A5</text>
<text x="36.7" y="63.1">B8</text>
<text x="201.4" y="60.5">17</text>
<text x="205.2" y="61.8">EP</text>
<text x="220.2" y="61.8">ACT#</text>
<text x="227.2" y="60.5">10</text>
<text x="31.1" y="69.4">DN2</text>
<text x="31.3" y="66.9">CC1</text>
<text x="31.4" y="71.9">DP1</text>
<text x="36.7" y="70.7">A6</text>
<text x="36.7" y="68.1">B7</text>
<text x="31.1" y="74.5">DN1</text>
<text x="31.4" y="77">DP2</text>
<text x="36.7" y="75.8">B6</text>
<text x="36.7" y="73.2">A7</text>
<text x="29.8" y="79.6">SBU1</text>
<text x="31.3" y="82.1">CC2</text>
<text x="36.7" y="83.4">A9</text>
<text x="36.7" y="80.8">B5</text>
<text x="36.7" y="78.3">A8</text>
<text x="168.7" y="83.1">DUT:TX, MCU:RX</text>
<text x="22.4" y="85.9">0</text>
<text x="24.8" y="87.2">EH</text>
<text x="29.7" y="84.6">VBUS</text>
<text x="30.8" y="87.2">GND</text>
<text x="36.7" y="85.9">A12</text>
<text x="168.7" y="85.7">DUT:RX, MCU:TX</text>
<text x="276.4" y="88.5">1</text>
<text x="278.8" y="89.7">1</text>
<text x="181.4" y="95.8">TX</text>
<text x="276.4" y="91">2</text>
<text x="276.4" y="93.5">3</text>
<text x="278.8" y="92.3">2</text>
<text x="278.8" y="94.8">3</text>
<text x="181.4" y="98.4">RX</text>
<text x="276.4" y="96.1">4</text>
<text x="278.8" y="97.3">4</text>
<text x="202.7" y="116.4">9</text>
<text x="202.7" y="118.9">3</text>
<text x="205.2" y="117.7">VBUS</text>
<text x="221.8" y="117.7">TXD</text>
<text x="227.2" y="116.4">4</text>
<text x="227.2" y="118.9">5</text>
<text x="202.7" y="121.5">6</text>
<text x="202.7" y="124">1</text>
<text x="205.2" y="120.2">VDD5</text>
<text x="205.2" y="122.7">V3</text>
<text x="205.2" y="125.3">VIO</text>
<text x="221.6" y="120.2">RXD</text>
<text x="223.8" y="125.3">RI</text>
<text x="227.2" y="124">16</text>
<text x="202.7" y="129.1">7</text>
<text x="202.7" y="131.6">8</text>
<text x="205.2" y="130.4">UD+</text>
<text x="221.6" y="130.4">DSR</text>
<text x="221.9" y="127.8">CTS</text>
<text x="227.2" y="131.6">13</text>
<text x="227.2" y="129.1">14</text>
<text x="227.2" y="126.6">15</text>
<text x="202.7" y="136.7">2</text>
<text x="205.2" y="132.9">UD-</text>
<text x="205.2" y="138">GND</text>
<text x="214.1" y="135.4">DTR/TNOW</text>
<text x="221.4" y="138">DCD</text>
<text x="221.9" y="132.9">RTS</text>
<text x="227.2" y="136.7">11</text>
<text x="227.2" y="134.2">12</text>
<text x="41.4" y="141.8">14</text>
<text x="45.1" y="143.1">DMU</text>
<text x="70.9" y="143.1">V5</text>
<text x="74.8" y="141.8">19</text>
<text x="201.4" y="139.3">17</text>
<text x="205.2" y="140.5">EP</text>
<text x="220.2" y="140.5">ACT#</text>
<text x="227.2" y="139.3">10</text>
<text x="41.4" y="144.3">15</text>
<text x="41.4" y="149.4">11</text>
<text x="45.1" y="145.6">DPU</text>
<text x="66.3" y="148.1">VDD33</text>
<text x="74.8" y="146.9">20</text>
<text x="41.4" y="152">12</text>
<text x="45.1" y="150.7">DM1</text>
<text x="45.1" y="153.2">DP1</text>
<text x="59.8" y="153.2">RESET#/CDP</text>
<text x="74.8" y="152">16</text>
<text x="41.4" y="159.6">10</text>
<text x="42.7" y="157">9</text>
<text x="45.1" y="160.8">DP2</text>
<text x="45.1" y="158.3">DM2</text>
<text x="67.3" y="158.3">PSELF</text>
<text x="74.8" y="157">18</text>
<text x="42.7" y="167.2">8</text>
<text x="42.7" y="164.7">7</text>
<text x="45.1" y="165.9">DM3</text>
<text x="64.2" y="165.9">PWREN#</text>
<text x="64.4" y="163.4">OVCUR#</text>
<text x="74.8" y="164.7">24</text>
<text x="74.8" y="162.1">1</text>
<text x="42.7" y="172.3">5</text>
<text x="45.1" y="173.5">DM4</text>
<text x="45.1" y="168.5">DP3</text>
<text x="68.2" y="173.5">LED2</text>
<text x="68.2" y="171">LED1</text>
<text x="74.8" y="172.3">23</text>
<text x="74.8" y="169.7">22</text>
<text x="42.7" y="179.9">3</text>
<text x="42.7" y="174.8">6</text>
<text x="45.1" y="176.1">DP4</text>
<text x="62.8" y="178.6">LED4/SDA</text>
<text x="63.2" y="176.1">LED3/SCL</text>
<text x="74.8" y="174.8">13</text>
<text x="74.8" y="177.4">21</text>
<text x="42.7" y="182.4">4</text>
<text x="45.1" y="183.7">XI</text>
<text x="45.1" y="181.2">XO</text>
<text x="69.3" y="183.5">GND</text>
<text x="74.7" y="182.4">25</text>
</g>
<g font-size="2.1" fill="#90f">
<text x="189" y="83.2">H563_PA10</text>
<text x="189" y="85.7">H563_PA9</text>
</g>
</svg>
